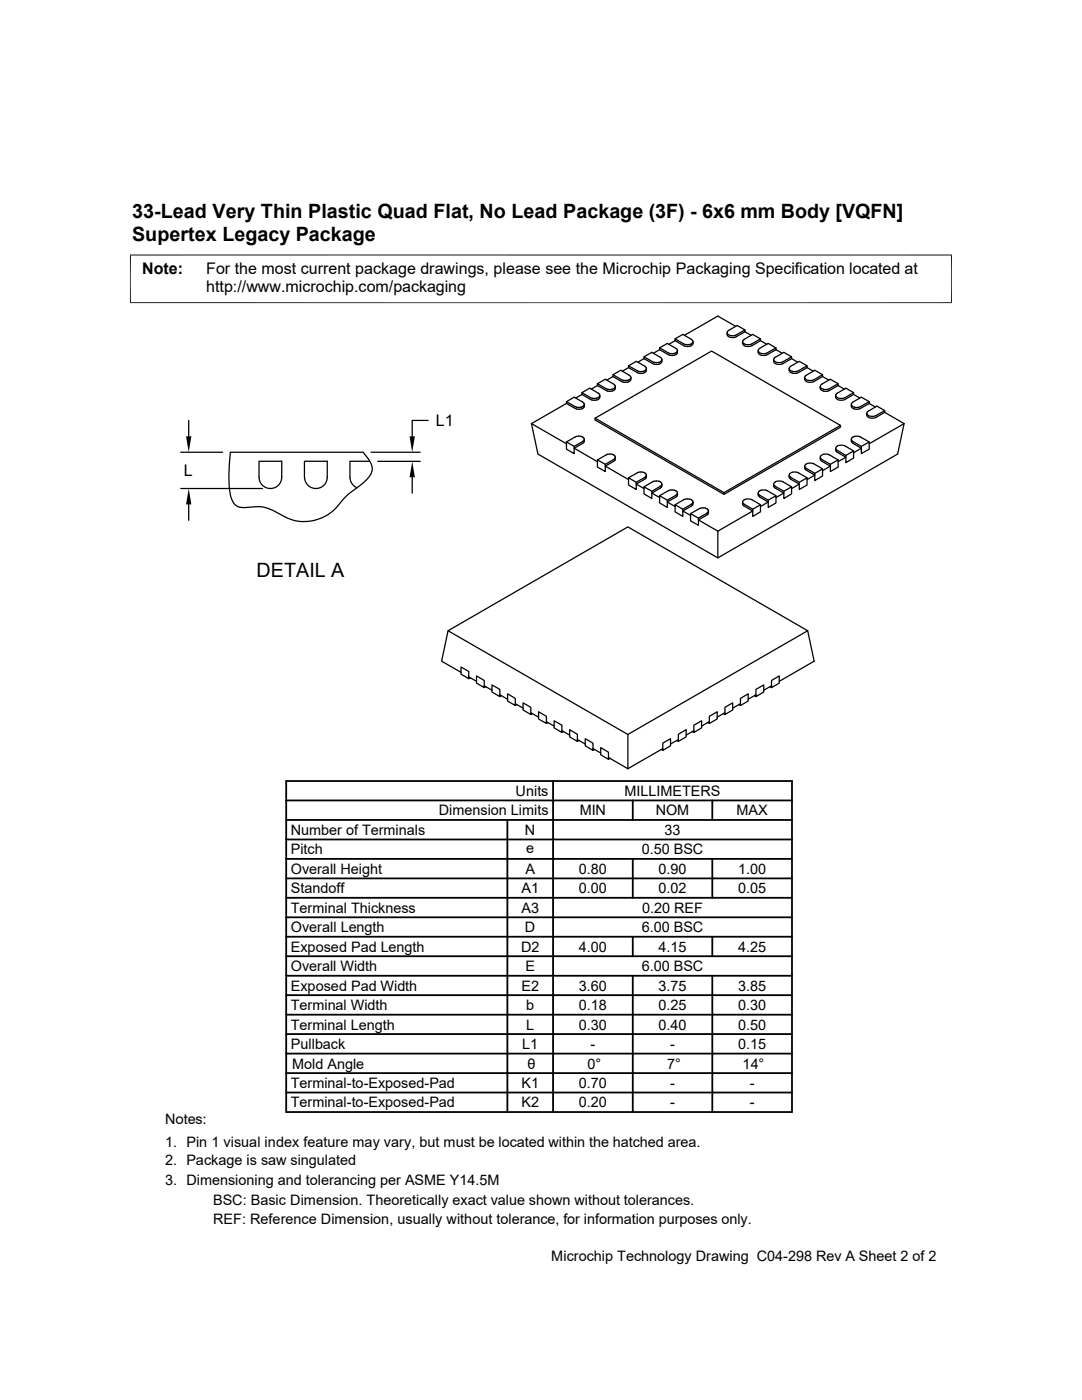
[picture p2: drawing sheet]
<svg xmlns="http://www.w3.org/2000/svg" width="216mm" height="279mm" viewBox="0 0 216 279" stroke-linecap="round" stroke-linejoin="round" font-family="sans-serif">
<g fill="none" stroke="#000" stroke-width=".25">
<path d="M116.1 78.7l1.7 1a1.26 1.26 0 0 0 1.9-.4v-.4M116.1 78.4l1.7 1a1.85 1.85 0 0 0 1.6 0M116.1 78.7l-1.2 .7M119.2 76.9l2 1.1M119.2 76.6l2 1.1M119.2 76.9v-.3l1.6-.9 1.7 1 .3 .4M119.2 76.9l-1.2 .8M119.6 78.7l.1 .2M119.6 78.7l-1.9-1.2-1.6 .9v.3M119.7 78.9l-.3 .4M122.1 78.1h-.9M122.1 77.7h-.9"/>
<path d="M122.3 75.1l1.7 1a1.23 1.23 0 0 0 1.9-.4M122.3 74.8l1.7 1a1.18 1.18 0 0 0 1.9-.5l-.1-.2M122.3 75.1l-1.2 .8M122.7 77.7l-.6 .3M122.8 77.1l-.1 .3-.6 .3M122.8 77.1l-.1 .6M125.4 73.4l1.7 .9a1.16 1.16 0 0 0 1.9-.4M125.4 73l1.7 1a1.5 1.5 0 0 0 1.8-.2M125.4 73.4l-1.2 .7M125.8 75.1l-1.9-1.2-1.6 .9v.3M125.9 75.3v.4M128.5 71.6v-.4l1.6-.9 1.7 1a.47 .47 0 0 1 .3 .4 .47 .47 0 0 1-.3 .5"/>
<path d="M128.5 71.6l1.7 1a1.89 1.89 0 0 0 1.6 0M128.5 71.2l1.7 1a1.89 1.89 0 0 0 1.6 0M128.5 71.6l-1.2 .7M128.7 73.1l.2 .3v.3M128.7 73.1l-1.7-1-1.6 .9v.4M129 73.5v.4M131.6 69.8l1.7 1M131.6 69.4l1.7 1M131.6 69.8l-1.2 .7M132.1 72.1l-.3 .4M132.1 71.8v.3M134.7 68l1.7 1a1.85 1.85 0 0 0 1.6 0"/>
<path d="M134.7 67.6l1.7 1a1.85 1.85 0 0 0 1.6 0M134.7 68l-1.2 .7M134.9 69.5l.3 .5M134.9 69.5l-1.7-1-1.6 .9v.4M134.9 70.8a1.66 1.66 0 0 1-1.6 0M134.9 70.4a1.66 1.66 0 0 1-1.6 0M135.2 70l-.3 .4M135.2 70l-.1 .5-.2 .3M137.9 67.7l.4 .5M138 67.7l-1.8-1-1.5 .9v.4M138.3 68.2l-.4 .4M138.3 68.2l-.1 .5-.3 .3"/>
<path d="M145.1 66.4v.3M145.1 66.7l.1 .3M145.2 67l.5 .3M145.7 67.3h.9M145.7 67h.9M146.8 65.1l-3.6-2-6.6 3.8M148.2 68.2v.3M148.2 68.5l.3 .5M148.7 66.2l1.2 .7M148.7 66.2l-2.1 1.1M148.7 65.8l-2.1 1.2M148.7 66.2v-.4l-1.6-.8-1.7 1a.52 .52 0 0 0-.3 .6 .52 .52 0 0 0 .6 .4"/>
<path d="M151.3 70l.1 .5a1.4 1.4 0 0 0 1.7 .3M151.6 69.5a.53 .53 0 0 0-.3 .7 .53 .53 0 0 0 .6 .3h.9l.3-.1M151.6 69.5l1.7-1 1.5 .9v.4M151.7 68v-.4l-1.5-.9-1.7 1a.46 .46 0 0 0-.3 .5 .46 .46 0 0 0 .3 .4M151.7 68l-1.7 1a1.8 1.8 0 0 1-1.5 0M151.7 67.6l-1.7 1a1.8 1.8 0 0 1-1.5 0M151.7 68l1.3 .7M154.4 71.8v.5l.3 .2M154.8 69.8l1.3 .7M154.8 69.8l-1.7 1M154.8 69.4l-1.7 1M157.5 73.5v.4"/>
<path d="M157.8 73.1l-.3 .4v.2M157.8 73.1l1.7-1 1.5 .9v.4M157.9 71.6l-1.7 1a1.8 1.8 0 0 1-1.5 0M157.9 71.2l-1.7 1a1.2 1.2 0 0 1-1.8-.4l.2-.4 1.8-1.1 1.5 .9v.4M157.9 71.6l1.3 .7M160.7 75.1l1.9-1.2 1.5 .9v.3M161 73.4l1.3 .7M161 73.4l-1.7 .9a1.26 1.26 0 0 1-1.8-.3v-.1M161 73l-1.7 1a1.5 1.5 0 0 1-1.8-.2M163.7 77.1v.6M163.7 77.7l.6 .3M164 76.7l1.7-1 1.5 .9v.3"/>
<path d="M164 76.7a.52 .52 0 0 0-.3 .6 .52 .52 0 0 0 .6 .4M164.1 75.1l1.3 .8M164.1 75.1l-1.7 1a1.22 1.22 0 0 1-1.8-.3v-.5M164.1 74.8l-1.7 1a1.22 1.22 0 0 1-1.8-.4l.1-.3M164.3 78.1h.9M164.3 77.7h.9M166.8 78.9v.5l.3 .3M166.8 78.7v.3l.3 .3M167.1 78.5l-.3 .2M167.1 79.7a1.8 1.8 0 0 0 1.5 0M167.1 79.4a1.8 1.8 0 0 0 1.5 0M167.1 78.5l1.7-1 1.5 .9v.3"/>
<path d="M167.2 76.9l1.3 .8M167.2 76.9l-2 1.1M167.2 76.6l-2 1.1M170.3 78.7l1.3 .7M170.3 78.7l-1.7 1M170.3 78.4l-1.7 1M36.1 90.3h8.3M36.1 97.5h16.3M37.7 83.9v3.2M46 90.3h26.5a5.5 5.5 0 0 1 1.8 3.4 5.1 5.1 0 0 1-2.4 3.2 16 16 0 0 0-4.8 4.4 8.7 8.7 0 0 1-10.9 1.5 8.1 8.1 0 0 0-4.8-1.7l-.8 .1a5.3 5.3 0 0 1-3.4-.3 5 5 0 0 1-1.5-4v-2.4zM51.7 92.1h4.5v3.1a2.26 2.26 0 0 1-2.2 2.3 2.26 2.26 0 0 1-2.3-2.3zM54 97.5h.1"/>
<path d="M60.7 92.1h4.6v3.1a2.28 2.28 0 0 1-2.3 2.3 2.28 2.28 0 0 1-2.3-2.3zM63 97.5h.1M73.8 92.1h-4v3.1a2.27 2.27 0 0 0 1.4 2.1M74 90.3h9.8M75.4 92.1h8.4M82.3 95.2v3.2M85.4 83.9h-3.1v3.2M106 84.5l7 4.1M106 84.5l1.3 6.1 35.9 20.7 35.9-20.7 1.3-6.1M113 88.2l1.6 .9v1.4l-1.6-.9zM113 80.5l-7 4M113 80.5l2.1 1.1"/>
<path d="M113 80.2l1.7 .9a1.45 1.45 0 0 0 1.8-.2M116 81.6h-.9M116.3 88.5l-1.7 1 4.6 2.6M116.5 88.2l-.2 .3M116.5 81.3l-.5 .3M116.5 80.5l-1.9-1.2-1.6 .9v.3M116.5 87.9l-1.9 1.2M116.5 87.4a1.37 1.37 0 0 0-1.8-.2l-1.7 1M116.5 80.5l.1 .2M116.5 87.5l.1 .2M116.6 87.7l-.1 .5M116.6 80.7l-.1 .2"/>
<path d="M116.6 80.7l-.1 .6M116.6 87.7l-.1 .2M118.7 83.5l23.3-13.4 25.7 14.8-23.2 13.4zM118.7 83.5v.3l25.8 14.9 23.2-13.4v-.4M119.2 91.8l1.6 .9v1.4l-1.6-.9zM121.2 90.7l-2 1.1M122.1 90.7l.6 .3 .1 .2M122.1 90.7h-.9M122.8 91.2l-.3 .4-1.7 1.1M122.8 91.2l-.1 .7-1.9 1.1 4.6 2.7M125.4 95.4l1.6 .8v1.5l-1.6-.9zM128.5 97.2l1.6 .8v1.5l-1.6-.9z"/>
<path d="M128.7 95.3l-1.7 .9M128.9 94.6l.1 .3-.3 .3M128.9 94.6l-.1-.1a1.61 1.61 0 0 0-1.7-.1l-1.7 1M129 95.2l-.3 .4-1.7 1 1.5 .9M129 94.8v.4M131.6 98.9l1.6 .9v1.5l-1.6-.9zM131.8 96.2a.47 .47 0 0 1 .3 .4 .47 .47 0 0 1-.3 .4l-1.7 1M131.8 96.2a1.89 1.89 0 0 0-1.6 0l-1.7 1M132.1 97l-.3 .4-1.7 1 1.5 .9M132.1 96.6v.4M133.3 98l-1.7 .9M133.3 98a1.26 1.26 0 0 1 1.9 .3v.1"/>
<path d="M134.9 99.2l-1.7 1 1.5 .9M134.9 98.8l-1.7 1M135.2 98.4l-.3 .4M135.2 98.4l-.1 .5-.2 .3M138 99.7a1.85 1.85 0 0 0-1.6 0l-1.7 1M138 99.8l.3 .4M144.5 98.3v.4M148.5 99.8a.46 .46 0 0 0-.3 .4 .46 .46 0 0 0 .3 .4l1.7 1M148.5 99.7a1.85 1.85 0 0 1 1.6 0l1.6 1M151.3 98.4v.5l.3 .3M151.6 99.2l1.7 1-1.6 .9M151.6 98.8l1.7 1"/>
<path d="M151.6 98.8a.54 .54 0 0 1-.3-.6 .54 .54 0 0 1 .6-.4l1.1 .1 1.8 1M153.3 99.8l1.5-.9v1.5l-1.5 .9zM154.4 96.6l.1 .7 1.9 1.1-1.6 .9M156.4 98l1.5-.8v1.4l-1.5 .9zM157.5 94.8v.4M157.5 95.2l.2 .4 1.8 1-1.6 .9M157.5 94.6l.1-.1a1.64 1.64 0 0 1 1.7-.1l1.7 1M157.5 94.6v.3l.3 .4M157.8 95.3l1.7 .9M157.9 97.2l-1.6-1a1.27 1.27 0 0 0-1.9 .3l.2 .5 1.8 1M159.5 96.2l1.5-.8v1.4l-1.5 .9zM160.6 93l.1 .6"/>
<path d="M160.7 93.6l1.9 1.2-1.6 .9M160.7 93.3l1.9 1.2M160.9 92.6a1.85 1.85 0 0 1 1.5 0l1.7 1M160.9 92.6l-.3 .4 .1 .2M162.6 94.5l1.5-.9v1.4l-1.5 .9zM163.7 91.2l.1 .7 1.9 1.1-1.6 .9M164.3 90.7h.9M164.3 90.7a.53 .53 0 0 0-.6 .3 .53 .53 0 0 0 .3 .7l1.7 1M165.2 90.7l.3 .1M165.5 90.8l1.7 1M165.7 92.7l1.5-.9v1.4l-1.5 .9zM166.8 89.5v.4l.3 .4"/>
<path d="M166.8 89.7l.3 .2M167.1 89l-.3 .4v.3M167.1 89a1.85 1.85 0 0 1 1.5 0l1.7 1M167.1 90.3l1.7 .9-1.6 .9M167.1 89.9l1.7 1M168.8 90.9l1.5-.9v1.4l-1.5 .9zM169.9 80.7v.3M169.9 87.7v.3M169.9 81l.1 .3 .5 .3M169.9 88l.3 .5M170.2 88.5l1.7 1-1.6 .9M170.2 87.2a.46 .46 0 0 0-.3 .5 .46 .46 0 0 0 .3 .4l1.7 1"/>
<path d="M170.5 81.6h.9M171.7 87.2l1.7 1M171.7 87.2a1.7 1.7 0 0 0-1.5 0M171.9 89.1l1.5-.9v1.4l-1.5 .9zM173 82.5v.5l.3 .3M173.4 80.5l-2 1.1M173.4 80.2l-1.7 .9a1.23 1.23 0 0 1-1.8-.3l.2-.5 1.8-1 1.5 .9v.3M173.4 80.5l1.3 .7M176.5 82.3l-1.7 1a1.8 1.8 0 0 1-1.5 0M176.5 81.9l-1.7 1a1.8 1.8 0 0 1-1.5 0M176.5 82.3v-.4l-1.5-.9-1.7 1a.47 .47 0 0 0-.3 .5 .47 .47 0 0 0 .3 .4M176.5 82.3l3.9 2.2"/>
<path d="M180.4 84.5l-7 4.1M37.7 100.7v3.1M134.7 100.7l1.5 .9v1.5l-1.5-.9zM137.8 102.5l1.6 .9v1.4l-1.6-.9zM138.3 100.2l-.3 .4-1.8 1M138.3 100.2l-.1 .6-2 1.2 1.6 .9M139.8 101.4l-2 1.1M140.7 101.4l.5 .3 .2 .3M140.7 101.4h-.9M141.4 102l-.3 .4-1.7 1M141.4 102l-.2 .6-1.8 1.2 3.8 2.2M143.2 106v5.3"/>
<path d="M148.2 100.2v.3M148.2 100.5l.2 .4 1.8 1.1-7 4M150.2 101.6l1.5-.9v1.5l-1.5 .9zM89.4 125.9l-1.3 6.1 3.9 2.2M92 133.1l1.5 .9v1.4l-1.5-.9zM93.5 135.1l1.6 .9M93.9 135.3l-.4 .1M95.1 134.9l1.5 .9v1.4l-1.5-.9zM96.6 136.9l1.6 .9M96.9 137.1l-.3 .1M98.2 136.7l1.5 .9v1.4l-1.5-.9zM99.7 138.7l1.6 .9"/>
<path d="M100 138.8l-.3 .2M101.3 138.5l1.5 .9v1.4l-1.5-.9zM147.7 139.4l1.6-.9v1.4l-1.6 .9zM150.5 138.8l.3 .2M150.8 138.7l-1.5 .9M150.8 137.6l1.6-.9v1.4l-1.6 .9zM153.6 137.1l.3 .1M153.9 136.9l-1.5 .9M153.9 135.8l1.6-.9v1.4l-1.6 .9zM161.2 125.9l-35.9-20.7-35.9 20.7 35.9 20.7 35.9-20.7 1.3 6.1-7 4M102.8 140.4l1.6 .9M103.1 140.6l-.3 .2"/>
<path d="M104.4 140.3l1.5 .9v1.4l-1.5-.9zM105.9 142.2l1.6 .9M106.2 142.4l-.3 .2M107.5 142l1.5 1v1.4l-1.5-.9zM109 144l1.6 .9M109.3 144.2l-.3 .2M110.6 143.8l1.5 .9v1.5l-1.5-.9zM112.1 145.8l1.6 .9M112.4 146l-.3 .2M113.7 145.6l1.5 .9v1.5l-1.5-.9zM115.2 147.6l1.6 .9M115.5 147.8l-.3 .2"/>
<path d="M116.8 147.4l1.5 .9v1.5l-1.5-1zM118.3 149.4l1.6 .9M118.6 149.6l-.3 .2M119.9 149.2l1.5 .9v1.4l-1.5-.9zM121.4 151.2l3.9 2.2M121.7 151.4l-.3 .1M125.3 146.6v6.8M132 149.6l.2 .2M132.2 149.4l-6.9 4M132.2 148.3l1.6-.9v1.4l-1.6 1zM135 147.8l.4 .2M135.4 147.6l-1.6 .9"/>
<path d="M135.4 146.5l1.5-.9v1.5l-1.5 .9zM138.1 146l.4 .2M138.5 145.8l-1.6 .9M138.5 144.7l1.5-.9v1.5l-1.5 .9zM141.2 144.2l.3 .2M141.5 144l-1.5 .9M141.5 143l1.6-1v1.5l-1.6 .9zM144.3 142.4l.4 .2M144.7 142.2l-1.6 .9M144.7 141.2l1.5-.9v1.4l-1.5 .9zM147.4 140.6l.3 .2M147.7 140.4l-1.5 .9"/>
</g>
<g fill="none" stroke="#000" stroke-width=".36">
<path d="M57.1 159.7h100.9M57.1 155.9h100.9v66h-100.9zM110.4 155.9v66M126.3 159.7v3.9M142.1 159.7v3.9M57.1 175.3h100.9M57.1 171.4h100.9M57.1 167.5h100.9M57.1 163.6h100.9M57.1 179.2h100.9M101.2 163.6v58.3M126.3 171.4v7.8"/>
<path d="M142.1 171.4v7.8M57.1 186.9h100.9M57.1 183.1h100.9M57.1 194.7h100.9M57.1 190.8h100.9M57.1 198.6h100.9M126.3 186.9v3.9M126.3 194.7v27.2M142.1 186.9v3.9M142.1 194.7v27.2M57.1 202.5h100.9M57.1 218h100.9"/>
<path d="M57.1 214.2h100.9M57.1 206.4h100.9M57.1 210.3h100.9"/>
</g>
<path d="M26 50.8v9.7M189.9 50.8v9.7M189.9 50.9h-164M25.9 60.4h164" fill="none" stroke="#000" stroke-width=".2"/>
<path d="M37.1 87.1h1.1l-.5 3.2zM82.3 92.1l.5 3.1h-1.1zM81.7 87.1h1.1l-.5 3.2zM37.7 97.5l.5 3.2h-1.1z" fill="#000"/>
<g font-size="3.9">
<text x="26.4" y="43.5">33-Lead Very Thin Plastic Quad Flat, No Lead Package (3F) - 6x6 mm Body [VQFN]</text>
<text x="26.4" y="48.1">Supertex Legacy Package</text>
<text x="51.2" y="115.1">DETAIL A</text>
</g>
<g font-size="3.2">
<text x="28.4" y="54.7">Note:</text>
<text x="41.1" y="58.3">http://www.microchip.com/packaging</text>
<text x="41.1" y="54.7">For the most current package drawings, please see the Microchip Packaging Specification located at</text>
<text x="87" y="85">L1</text>
<text x="36.7" y="95">L</text>
</g>
<g font-size="2.9">
<text x="102.9" y="158.8">Units</text>
<text x="124.6" y="158.8">MILLIMETERS</text>
<text x="58" y="166.6">Number of Terminals</text>
<text x="87.6" y="162.7">Dimension Limits</text>
<text x="104.8" y="166.6">N</text>
<text x="115.7" y="162.7">MIN</text>
<text x="130.8" y="162.7">NOM</text>
<text x="132.6" y="166.6">33</text>
<text x="147" y="162.7">MAX</text>
<text x="58" y="170.5">Pitch</text>
<text x="105" y="170.2">e</text>
<text x="128" y="170.5">0.50 BSC</text>
<text x="58" y="174.4">Overall Height</text>
<text x="58" y="178.3">Standoff</text>
<text x="104.1" y="178.3">A1</text>
<text x="104.8" y="174.4">A</text>
<text x="115.5" y="174.4">0.80</text>
<text x="115.5" y="178.3">0.00</text>
<text x="131.4" y="174.4">0.90</text>
<text x="131.4" y="178.3">0.02</text>
<text x="147.3" y="174.4">1.00</text>
<text x="147.3" y="178.3">0.05</text>
<text x="58" y="182.2">Terminal Thickness</text>
<text x="104.1" y="182.1">A3</text>
<text x="128.1" y="182.2">0.20 REF</text>
<text x="58" y="186">Overall Length</text>
<text x="58" y="189.9">Exposed Pad Length</text>
<text x="104" y="189.9">D2</text>
<text x="104.8" y="186">D</text>
<text x="115.5" y="189.9">4.00</text>
<text x="128" y="186">6.00 BSC</text>
<text x="131.4" y="189.9">4.15</text>
<text x="147.3" y="189.9">4.25</text>
<text x="58" y="193.8">Overall Width</text>
<text x="58" y="197.7">Exposed Pad Width</text>
<text x="104" y="197.7">E2</text>
<text x="104.8" y="193.8">E</text>
<text x="115.5" y="197.7">3.60</text>
<text x="128" y="193.8">6.00 BSC</text>
<text x="131.4" y="197.7">3.75</text>
<text x="147.3" y="197.7">3.85</text>
<text x="58" y="201.6">Terminal Width</text>
<text x="105" y="201.6">b</text>
<text x="115.5" y="201.6">0.18</text>
<text x="131.4" y="201.6">0.25</text>
<text x="147.3" y="201.6">0.30</text>
<text x="58" y="205.5">Terminal Length</text>
<text x="58" y="209.4">Pullback</text>
<text x="104.2" y="209.4">L1</text>
<text x="105" y="205.5">L</text>
<text x="115.5" y="205.5">0.30</text>
<text x="117.8" y="209.4">-</text>
<text x="131.4" y="205.5">0.40</text>
<text x="133.7" y="209.4">-</text>
<text x="147.3" y="209.4">0.15</text>
<text x="147.3" y="205.5">0.50</text>
<text x="58.3" y="213.4">Mold Angle</text>
<text x="105.3" y="213.4">θ</text>
<text x="117.2" y="213.4">0°</text>
<text x="133.1" y="213.4">7°</text>
<text x="148.2" y="213.4">14°</text>
<text x="58" y="217.1">Terminal-to-Exposed-Pad</text>
<text x="58" y="221">Terminal-to-Exposed-Pad</text>
<text x="104" y="217.1">K1</text>
<text x="104" y="221">K2</text>
<text x="115.5" y="217.1">0.70</text>
<text x="115.5" y="221">0.20</text>
<text x="133.7" y="217.1">-</text>
<text x="133.7" y="221">-</text>
<text x="149.6" y="217.1">-</text>
<text x="149.6" y="221">-</text>
<text x="32.9" y="224.4">Notes:</text>
<text x="32.9" y="229">1. Pin 1 visual index feature may vary, but must be located within the hatched area.</text>
<text x="32.9" y="232.6">2. Package is saw singulated</text>
<text x="32.9" y="236.6">3. Dimensioning and tolerancing per ASME Y14.5M</text>
<text x="42.5" y="244.3">REF: Reference Dimension, usually without tolerance, for information purposes only.</text>
<text x="42.5" y="240.6">BSC: Basic Dimension. Theoretically exact value shown without tolerances.</text>
<text x="110" y="251.7">Microchip Technology Drawing C04-298 Rev A Sheet 2 of 2</text>
</g>
</svg>
